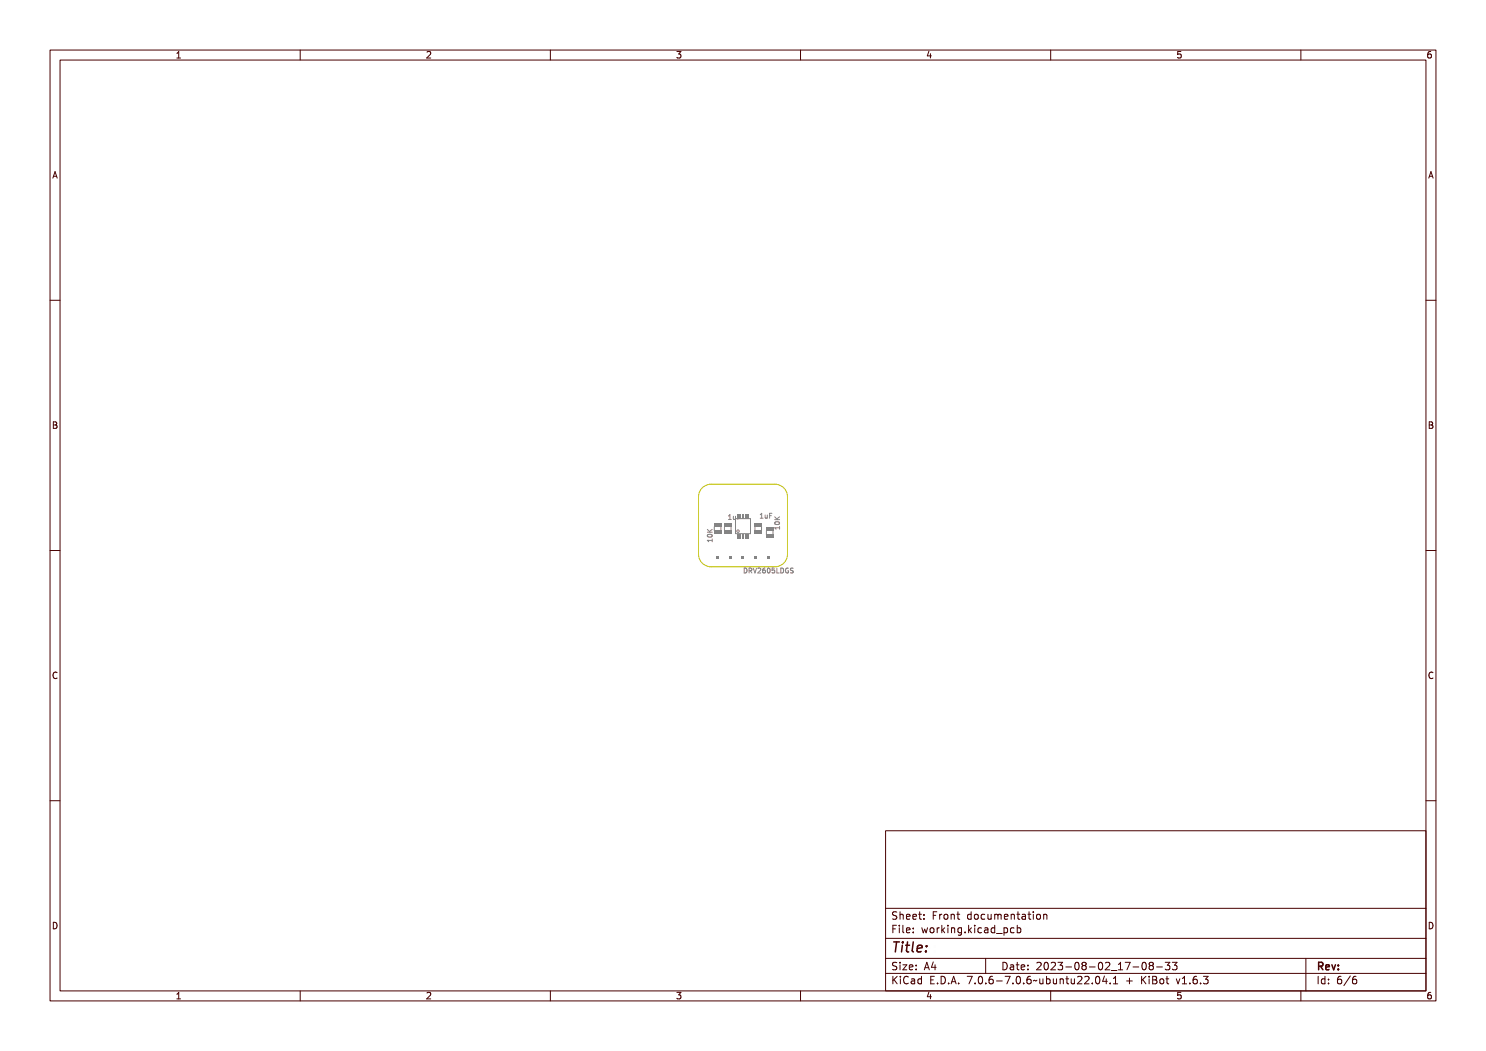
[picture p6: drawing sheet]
<svg xmlns="http://www.w3.org/2000/svg" width="297mm" height="210mm" viewBox="0 0 297 210" stroke-linecap="round" stroke-linejoin="round" font-family="sans-serif">
<g fill="none" stroke="#848484" stroke-width=".2">
<path d="M141.4 107.4h.9l.1-.2v.6l-.1-.2h-.8l.1 .2h-.1zM141.4 105.6l.4 .4 .6-.4v.1l-.5 .3 .5 .1v.2h-1v-.2h.5zM141.5 106.5h.6l.3 .1a.46 .46 0 0 1-.5 .5 .46 .46 0 0 1-.5-.5zM141.5 106.7a.43 .43 0 0 1 .8 .1 .43 .43 0 0 1-.8-.1zM141.6 108.2v.1M142.3 107.7v.6M145.5 102.9h.4v.8l.2 .1h-.5l.2-.1v-.7l-.3 .1zM146.3 103.1h.1v.6l.2 .1 .1-.2v-.5h.1v.7l-.1-.1a.23 .23 0 0 1-.3 .1 .23 .23 0 0 1-.1-.2zM147.1 102.9h.6v.1h-.5v.3h.4v.1h-.4v.4h-.1zM148.6 113.6a.49 .49 0 0 1 .6 .5 .49 .49 0 0 1-.6 .4zM148.7 113.7a.37 .37 0 0 1 .4 .4 .37 .37 0 0 1-.4 .3zM149.4 113.6h.2a.26 .26 0 0 1 .3 .2 .26 .26 0 0 1-.1 .3l.3 .4-.5-.4h-.1v.4h-.1z"/>
<path d="M149.5 113.7h.1a.17 .17 0 0 1 .2 .1 .17 .17 0 0 1-.2 .2h-.1zM150.1 113.6h.1l.2 .8 .3-.8h.1l-.3 .9h-.1zM150.9 113.6a.37 .37 0 0 1 .6 .2 .37 .37 0 0 1-.3 .5l-.1 .1h.4v.1h-.6l.5-.6a.23 .23 0 0 0-.2-.2 .23 .23 0 0 0-.3 .1zM151.8 113.7l.3-.1 .2 .1a.28 .28 0 0 0-.4 0 .28 .28 0 0 0-.1 .3 .32 .32 0 0 1 .5 .1 .32 .32 0 0 1-.2 .5 .32 .32 0 0 1-.4-.3zM151.9 102.7l.3-.1v.9l.2 .1h-.5l.2-.1v-.8l-.2 .1zM152.6 113.7l.1-.1a.46 .46 0 0 1 .4 .5 .46 .46 0 0 1-.4 .4l-.2-.2zM152.7 102.9h.1v.5l.1 .1 .2-.1v-.5h.1v.7l-.1-.1a.23 .23 0 0 1-.3 .1 .23 .23 0 0 1-.1-.3zM152.7 113.7a.39 .39 0 0 1 .3 .4 .39 .39 0 0 1-.3 .3zM153.2 106v.8M153.3 113.6h.5v.1h-.4v.2a.32 .32 0 0 1 .5 .2 .32 .32 0 0 1-.2 .4 .32 .32 0 0 1-.4-.1 .25 .25 0 0 0 .3 0 .25 .25 0 0 0 .1-.3 .25 .25 0 0 0-.4 0zM153.5 102.6h.5v.1h-.4v.3h.4v.1h-.4v.5h-.1zM154.1 113.6h.1v.8h.5v.1h-.6z"/>
<path d="M154.5 106v.8M154.9 113.6a.49 .49 0 0 1 .6 .5 .49 .49 0 0 1-.6 .4zM154.9 105.5h.8l.1-.2v.5l-.1-.2h-.7l.1 .2h-.2zM154.9 103.6l.4 .4 .5-.4v.2l-.4 .3 .4 .1v.1h-.9v-.1h.4zM155 113.7a.37 .37 0 0 1 .3 .4 .37 .37 0 0 1-.3 .3zM155 104.5h.6l.2 .1a.46 .46 0 0 1-.4 .5 .46 .46 0 0 1-.5-.5zM155 104.7a.43 .43 0 0 1 .7 .2 .43 .43 0 0 1-.7-.2zM155.7 113.7l.4-.1 .1 .2a.34 .34 0 0 0-.4 .2 .34 .34 0 0 0 .3 .4l-.1-.4h.3v.5a.47 .47 0 0 1-.7-.2 .47 .47 0 0 1 .1-.6zM156.5 113.6h.5v.1h-.1a.18 .18 0 0 0-.3 .1 .18 .18 0 0 0 .2 .2 .3 .3 0 0 1 .1 .5 .3 .3 0 0 1-.5-.1h.1a.23 .23 0 0 0 .3 0 .23 .23 0 0 0 .1-.3 .23 .23 0 0 0-.3 0l-.2-.3zM157.4 114.1h.2v.3l-.2 .1M157.5 113.5l.1 .1M158.5 113.6h-.5a.41 .41 0 0 0 .5 .5l-.1 .3h-.4"/>
<circle cx="141.9" cy="106.8" r=".09"/>
<circle cx="152" cy="114.2" r=".21"/>
<circle cx="152.8" cy="114.1" r=".09"/>
<circle cx="155.4" cy="104.8" r=".09"/>
</g>
<g fill="#848484">
<path d="M153.1 106.7h1.5v.8h-1.5z" fill-rule="evenodd"/>
<path d="M153.1 105.3h1.5v.7h-1.5z" fill-rule="evenodd"/>
</g>
<g fill="none" stroke="#848484" stroke-width=".2">
<path d="M147 103.6h3v3h-3z"/>
<circle cx="147.5" cy="106.1" r=".25"/>
</g>
<g fill="#848484">
<path d="M147.4 106.7h.2v.9h-.2z" fill-rule="evenodd"/>
<path d="M147.9 102.6h.2v1h-.2z" fill-rule="evenodd"/>
<path d="M147.9 106.7h.2v.9h-.2z" fill-rule="evenodd"/>
<path d="M148.4 102.6h.2v1h-.2z" fill-rule="evenodd"/>
<path d="M148.4 106.7h.2v.9h-.2z" fill-rule="evenodd"/>
<path d="M148.9 102.6h.2v1h-.2z" fill-rule="evenodd"/>
<path d="M148.9 106.7h.2v.9h-.2z" fill-rule="evenodd"/>
<path d="M149.4 102.6h.2v1h-.2z" fill-rule="evenodd"/>
<path d="M149.4 106.7h.2v.9h-.2z" fill-rule="evenodd"/>
</g>
<path d="M150.9 105.3v.7M152.2 105.3v.7" fill="none" stroke="#848484" stroke-width=".2"/>
<g fill="#848484">
<path d="M150.8 106h1.5v.7h-1.5z" fill-rule="evenodd"/>
<path d="M150.8 104.5h1.5v.8h-1.5z" fill-rule="evenodd"/>
<path d="M143.2 111.2h.5v.5h-.5z" fill-rule="evenodd"/>
<path d="M145.7 111.2h.5v.5h-.5z" fill-rule="evenodd"/>
<path d="M148.2 111.2h.6v.5h-.6z" fill-rule="evenodd"/>
<path d="M150.8 111.2h.5v.5h-.5z" fill-rule="evenodd"/>
<path d="M153.3 111.2h.5v.5h-.5z" fill-rule="evenodd"/>
</g>
<path d="M144.1 105.3v.7" fill="none" stroke="#848484" stroke-width=".2"/>
<g fill="#848484">
<path d="M142.7 106h1.4v.7h-1.4z" fill-rule="evenodd"/>
<path d="M142.7 104.5h1.4v.8h-1.4z" fill-rule="evenodd"/>
</g>
<path d="M144.8 105.3v.7M146.1 105.3v.7" fill="none" stroke="#848484" stroke-width=".2"/>
<g fill="#848484">
<path d="M144.7 104.5h1.5v.8h-1.5z" fill-rule="evenodd"/>
<path d="M144.7 106h1.5v.7h-1.5z" fill-rule="evenodd"/>
</g>
<path d="M140.6 97.3l1-.5 .6-.1h12.7a2.54 2.54 0 0 1 2.5 2.6v11.4a2.54 2.54 0 0 1-2.5 2.6h-12.7a2.54 2.54 0 0 1-2.6-2.6v-11.4a2.54 2.54 0 0 1 1-2z" fill="none" stroke="#c2c200" stroke-width=".2"/>
<g fill="none" stroke="#480000" stroke-width=".2">
<path d="M10 10h277v190h-277zM12 12h273v186h-273zM60 10v2M110 10v2M160 10v2M210 10v2M260 10v2M10 60h2M285 60h2M10 110h2M285 110h2M10 160h2"/>
<path d="M285 160h2M177 166h108v32h-108zM60 198v2M110 198v2M160 198v2M177 181.5h108M177 187.5h108M177 191.5h108M177 194.5h108M178.1 195.2h.2v.6l.6-.6h.3l-.6 .6 .6 .8h-.2l-.5-.7-.2 .2v.5h-.2zM178.2 185h.9v.2h-.7v.4h.6v.2h-.6v.7h-.2zM178.3 182.4l.5-.1h.2v.2a.31 .31 0 0 0-.5-.1 .31 .31 0 0 0 0 .5 .5 .5 0 0 1 .6 .6 .5 .5 0 0 1-.8 .2l-.1-.2a.34 .34 0 0 0 .4 .1 .34 .34 0 0 0 .1-.5 .47 .47 0 0 1-.5-.2 .47 .47 0 0 1 .1-.5z"/>
<path d="M178.3 192.5l.5-.1h.2v.2a.31 .31 0 0 0-.5-.1 .31 .31 0 0 0 0 .5 .5 .5 0 0 1 .6 .6 .5 .5 0 0 1-.8 .2l-.1-.2a.34 .34 0 0 0 .4 .1 .34 .34 0 0 0 .1-.5 .47 .47 0 0 1-.5-.2 .47 .47 0 0 1 .1-.5zM179.4 182.2h.2v.6a.35 .35 0 0 1 .4-.1 .35 .35 0 0 1 .2 .4v.6h-.2v-.8h-.4v.8h-.2zM179.5 185.4h.4v.9h.4v.2h-.9v-.2h.3v-.8h-.2zM179.5 192.8h.4v.9h.4v.1h-.9v-.1h.3v-.8h-.2zM179.5 195.6h.4v.9h.4v.1h-.9v-.1h.3v-.8h-.2zM179.7 184.9h.2v.3h-.2zM179.7 192.3h.2v.3h-.2zM179.7 195.1h.2v.3h-.2zM180.6 184.9h.4v1.3l.4 .1v.2l-.5-.2v-1.2h-.3zM180.6 192.8h.8l-.6 .9h.6v.1h-.8l.6-.9h-.6zM180.7 182.8l.1-.1a.49 .49 0 0 1 .5 0 .49 .49 0 0 1 .2 .5h-.8a.42 .42 0 0 0 .3 .4 .42 .42 0 0 0 .4-.1 .47 .47 0 0 1-.4 .3 .47 .47 0 0 1-.4-.3zM180.7 195.4a.4 .4 0 0 1 .4-.3 .4 .4 0 0 1 .4 .3 .56 .56 0 0 0-.8 .4 .56 .56 0 0 0 .5 .7l.3-.1a.43 .43 0 0 1-.5 .3 .43 .43 0 0 1-.4-.4v-.6z"/>
<path d="M180.8 182.9l.4-.1 .1 .3h-.6zM181.8 195.6l.3-.1a.43 .43 0 0 1 .5 .5v.6h-.1v-.1a.38 .38 0 0 1-.5 .2 .38 .38 0 0 1-.2-.5 .38 .38 0 0 1 .4-.2h.3a.35 .35 0 0 0-.3-.4 .35 .35 0 0 0-.4 .2zM181.9 182.8l.1-.1a.49 .49 0 0 1 .5 0 .49 .49 0 0 1 .2 .5h-.8a.42 .42 0 0 0 .3 .4 .42 .42 0 0 0 .5-.1 .47 .47 0 0 1-.5 .3 .47 .47 0 0 1-.4-.3zM181.9 185.5l.1-.1a.49 .49 0 0 1 .5 0 .49 .49 0 0 1 .2 .5h-.8a.42 .42 0 0 0 .3 .4 .42 .42 0 0 0 .5-.1 .47 .47 0 0 1-.5 .3 .47 .47 0 0 1-.4-.3zM181.9 192.9l.1-.1a.49 .49 0 0 1 .5 0 .49 .49 0 0 1 .2 .5h-.8a.42 .42 0 0 0 .3 .4 .42 .42 0 0 0 .5-.1 .47 .47 0 0 1-.5 .3 .47 .47 0 0 1-.4-.3zM182 196.2l.5-.1a.31 .31 0 0 1-.2 .4 .31 .31 0 0 1-.4-.1zM182 182.9l.4-.1 .1 .3h-.6zM182 185.6l.4-.1 .1 .3h-.6zM182 193l.4-.1 .1 .3h-.6zM183 195.7l.4-.2 .2 .2v-.6h.2v1.5h-.2v-.1a.42 .42 0 0 1-.5 .1 .42 .42 0 0 1-.2-.5zM183.2 195.8l.1-.1a.4 .4 0 0 1 .3 .4 .4 .4 0 0 1-.3 .4l-.2-.2zM183.2 182.3h.2v.4h.4v.1h-.4v.7l.4 .1v.1h-.4l-.1-.1-.1-.8h-.3v-.1h.3z"/>
<path d="M183.3 185.4h.2v.3h-.2zM183.3 186.2h.2v.3h-.2zM183.3 192.8h.2v.3h-.2zM183.3 193.6h.2v.2h-.2zM184.5 182.7h.2v.3h-.2zM184.5 183.5h.2v.2h-.2zM185.2 185.4h.2l.2 .8 .1-.5h.2l.2 .5 .1-.8h.2l-.2 1.1h-.2l-.2-.7-.2 .7h-.1zM185.4 195.2h.9v.2h-.7v.4h.6v.2h-.6v.5h.7v.1h-.9zM185.7 192.4h.2l.5 1.4h-.2l-.1-.3h-.5l-.1 .3h-.2zM185.8 192.6l.2 .7h-.4zM186.6 182.3h.9v.2h-.7v.4h.6v.2h-.6v.6h-.2zM186.8 185.6l.1-.1a.39 .39 0 0 1 .4 .4 .39 .39 0 0 1-.4 .4l-.1-.2z"/>
<path d="M186.9 196.4h.2v.2h-.2zM187.1 192.4h.2v.9h.2v.2h-.2v.3h-.2v-.3h-.6zM187.1 192.6v.7h-.4zM187.8 195.2a.76 .76 0 0 1 .9 .7 .76 .76 0 0 1-.9 .7zM188 195.4a.57 .57 0 0 1 .5 .5 .57 .57 0 0 1-.5 .6zM188 182.7h.2v.2v-.1a.29 .29 0 0 1 .3-.2 .29 .29 0 0 1 .3 .3 .37 .37 0 0 0-.5-.1 .37 .37 0 0 0-.1 .4v.5h-.2zM188 185.4h.2v.2v-.1a.29 .29 0 0 1 .3-.2 .29 .29 0 0 1 .3 .3 .37 .37 0 0 0-.5-.1 .37 .37 0 0 0-.1 .4v.6h-.2zM189.1 184.9h.1v.9l.5-.4h.2l-.4 .4 .5 .7h-.2l-.4-.6-.2 .1v.5h-.1zM189.2 182.9l.1-.1a.39 .39 0 0 1 .4 .4 .39 .39 0 0 1-.4 .4l-.1-.2zM189.3 196.4h.3v.2h-.3zM190.2 182.7h.2v.1a.35 .35 0 0 1 .4-.1 .35 .35 0 0 1 .3 .4v.6h-.2l-.1-.8h-.3l-.1 .8h-.2zM190.3 185.4h.4v.9h.4v.2h-.9v-.2h.4v-.8h-.3z"/>
<path d="M190.5 195.2h.3l.4 1.4h-.2l-.1-.3h-.5l-.1 .3h-.2zM190.6 184.9h.1v.3h-.1zM190.6 195.4l.2 .7h-.4zM191.4 185.4h.2v.1a.35 .35 0 0 1 .4-.1 .35 .35 0 0 1 .3 .4v.7h-.2l-.1-.9h-.3l-.1 .9h-.2zM191.7 182.3h.1v.4h.4v.1h-.4v.7l.4 .1v.1h-.4l-.1-.1v-.8h-.3v-.1h.3zM191.7 196.4h.3v.2h-.3zM192.7 185.5l.3-.2 .3 .2v-.1h.2v1a.53 .53 0 0 1-.8 .4v-.2a.36 .36 0 0 0 .4 .1 .36 .36 0 0 0 .2-.4l-.1 .1a.53 .53 0 0 1-.7-.3 .53 .53 0 0 1 .2-.6zM192.8 185.6l.1-.1a.39 .39 0 0 1 .4 .4 .39 .39 0 0 1-.4 .4l-.1-.2zM193.8 195.2h.9l-.5 1.4h-.2l.5-1.2h-.7zM193.9 182.8l.3-.2 .3 .2v-.6h.2v1.5h-.2v-.1a.42 .42 0 0 1-.6 .1 .42 .42 0 0 1-.1-.5zM194.1 182.8a.4 .4 0 0 1 .4 .4 .4 .4 0 0 1-.4 .4l-.2-.4zM194.1 186.2h.3v.3h-.3z"/>
<path d="M195.1 184.9h.2v.9l.4-.4h.3l-.5 .4 .5 .7h-.2l-.4-.6-.1 .1v.5h-.2zM195.2 182.9l.1-.1a.39 .39 0 0 1 .4 .4 .39 .39 0 0 1-.4 .4l-.1-.2zM195.3 196.4h.3v.2h-.3zM196.3 185.4h.5v.9h.3v.2h-.9v-.2h.4v-.8h-.3zM196.3 195.4a.57 .57 0 0 1 .7 0 .57 .57 0 0 1 .1 .8 .5 .5 0 0 1-.6 .5 .5 .5 0 0 1-.3-.8zM196.4 182.8a.39 .39 0 0 1 .4-.2 .39 .39 0 0 1 .3 .3 .4 .4 0 0 0-.6 0 .4 .4 0 0 0 0 .6 .4 .4 0 0 0 .6 0 .45 .45 0 0 1-.6 .3 .45 .45 0 0 1-.3-.6zM196.5 195.4a.61 .61 0 0 1 .4 1l-.1 .1a.61 .61 0 0 1-.4-1zM196.6 184.9h.2v.3h-.2zM197 191.5v3M197.4 182.7h.2v.8l.2 .1 .3-.2v-.7h.2v1h-.2v-.1a.35 .35 0 0 1-.4 .2 .35 .35 0 0 1-.3-.5zM197.6 185.5a.39 .39 0 0 1 .4-.2 .39 .39 0 0 1 .3 .3 .4 .4 0 0 0-.6 0 .4 .4 0 0 0 0 .6 .4 .4 0 0 0 .6 0 .45 .45 0 0 1-.6 .3 .45 .45 0 0 1-.3-.6zM197.7 196.4h.3v.2h-.3z"/>
<path d="M198.6 182.7l.5 .1 .3-.1 .2 1h-.2l-.1-.9-.2 .1v.8h-.1l-.2-.9-.1 .9h-.1zM198.7 185.4l.2-.1a.43 .43 0 0 1 .6 .5v.7h-.2v-.2a.38 .38 0 0 1-.5 .2 .38 .38 0 0 1-.2-.5 .38 .38 0 0 1 .5-.2h.2a.35 .35 0 0 0-.3-.4 .35 .35 0 0 0-.3 .2zM198.7 195.4a.38 .38 0 0 1 .4-.3 .38 .38 0 0 1 .3 .3 .43 .43 0 0 0-.5 0 .43 .43 0 0 0-.1 .5 .46 .46 0 0 1 .7 .1 .46 .46 0 0 1-.2 .6 .46 .46 0 0 1-.7-.2zM198.8 186l.5-.1a.31 .31 0 0 1-.1 .4 .31 .31 0 0 1-.4-.1zM199.9 185.5l.3-.2 .3 .2v-.6h.2v1.6h-.2v-.2a.42 .42 0 0 1-.5 .1 .42 .42 0 0 1-.2-.5zM199.9 182.8l.2-.1a.49 .49 0 0 1 .5 0 .49 .49 0 0 1 .1 .5h-.7a.42 .42 0 0 0 .2 .4 .42 .42 0 0 0 .5-.1 .47 .47 0 0 1-.4 .3 .47 .47 0 0 1-.5-.3zM200 196h.5v.2h-.5zM200 185.6l.1-.1a.39 .39 0 0 1 .4 .4 .39 .39 0 0 1-.4 .4l-.1-.2zM200.1 182.9l.3-.1 .2 .3h-.6zM200.1 192.4a.76 .76 0 0 1 1 .7 .76 .76 0 0 1-1 .7zM200.3 192.6a.57 .57 0 0 1 .6 .5 .57 .57 0 0 1-.6 .6zM200.9 186.8l1.2 .1z"/>
<path d="M201 195.2h.9l-.5 1.4h-.2l.5-1.2h-.7zM201.1 182.7h.1v.1a.35 .35 0 0 1 .5-.1 .35 .35 0 0 1 .2 .4v.6h-.2v-.8h-.4l-.1 .8h-.1zM201.4 192.8l.3-.1a.43 .43 0 0 1 .5 .5v.6h-.1v-.1a.38 .38 0 0 1-.5 .2 .38 .38 0 0 1-.2-.5 .38 .38 0 0 1 .4-.2h.3a.35 .35 0 0 0-.3-.4 .35 .35 0 0 0-.4 .2zM201.6 193.4l.5-.1a.31 .31 0 0 1-.2 .4 .31 .31 0 0 1-.4-.1zM202.2 185.4h.2v.1a.53 .53 0 0 1 .8 .3 .53 .53 0 0 1-.6 .7l-.2-.2v.6h-.2zM202.5 182.3h.2v.4h.4v.1h-.4v.7l.4 .1v.1h-.4l-.2-.1v-.8h-.3v-.1h.3zM202.5 185.6l.1-.1a.4 .4 0 0 1 .4 .4 .4 .4 0 0 1-.4 .4l-.2-.2zM202.5 196.4h.3v.2h-.3zM202.8 192.4h.2v.4h.4v.1h-.4v.7l.4 .1v.1h-.4l-.2-.1v-.8h-.3v-.1h.3zM203.5 182.7l.3-.1a.43 .43 0 0 1 .5 .5v.6h-.2v-.1a.38 .38 0 0 1-.5 .2 .38 .38 0 0 1-.2-.5 .38 .38 0 0 1 .5-.2h.2a.35 .35 0 0 0-.2-.4 .35 .35 0 0 0-.4 .2zM203.5 195.4a.57 .57 0 0 1 .8 0 .57 .57 0 0 1 0 .8 .5 .5 0 0 1-.6 .5 .5 .5 0 0 1-.3-.8zM203.6 185.5a.39 .39 0 0 1 .4-.2 .39 .39 0 0 1 .3 .3 .4 .4 0 0 0-.5 0 .4 .4 0 0 0 0 .6 .4 .4 0 0 0 .5 0 .45 .45 0 0 1-.6 .3 .45 .45 0 0 1-.2-.6z"/>
<path d="M203.7 183.3l.4-.1a.31 .31 0 0 1-.1 .4 .31 .31 0 0 1-.4-.1zM203.7 195.4a.61 .61 0 0 1 .4 1l-.1 .1a.61 .61 0 0 1-.3-1zM203.9 192.9l.1-.1a.49 .49 0 0 1 .5 0 .49 .49 0 0 1 .2 .5h-.8a.42 .42 0 0 0 .3 .4 .42 .42 0 0 0 .5-.1 .47 .47 0 0 1-.5 .3 .47 .47 0 0 1-.4-.3zM204 193l.4-.1 .1 .3h-.6zM204.7 184.9h.1v.6a.53 .53 0 0 1 .8 .3 .53 .53 0 0 1-.6 .7l-.2-.2v.2h-.1zM204.9 182.3h.2v.4h.4v.1h-.4v.7l.4 .1v.1h-.4l-.2-.1v-.8h-.3v-.1h.3zM204.9 185.6l.1-.1a.39 .39 0 0 1 .4 .4 .39 .39 0 0 1-.4 .4l-.1-.2zM204.9 196.4h.3v.2h-.3zM205.3 192.8h.2v.3h-.2zM205.3 193.6h.2v.2h-.2zM205.9 182.7h.5v.9h.3v.1h-.9v-.1h.4v-.8h-.3zM205.9 195.4a.38 .38 0 0 1 .4-.3 .38 .38 0 0 1 .3 .3 .43 .43 0 0 0-.5 0 .43 .43 0 0 0-.1 .5 .46 .46 0 0 1 .7 .1 .46 .46 0 0 1-.2 .6 .46 .46 0 0 1-.6-.2z"/>
<path d="M206.2 182.2h.2v.3h-.2zM207 196l1-.1a.49 .49 0 0 1-.8 .1l-.2 .2zM207.3 182.9l.1-.1a.39 .39 0 0 1 .4 .4 .39 .39 0 0 1-.4 .4l-.2-.2zM207.4 192.5a.53 .53 0 0 1 .8 .1 .53 .53 0 0 1-.3 .7l-.3 .4h.7v.1h-.9l.3-.5a.4 .4 0 0 0 .3-.4 .4 .4 0 0 0-.3-.4l-.3 .2zM208.3 182.7h.1v.1a.35 .35 0 0 1 .5-.1 .35 .35 0 0 1 .2 .4v.6h-.2v-.8h-.4l-.1 .8h-.1zM208.3 195.6h.1l.1 .8 .2 .1 .2-.2v-.7h.2v1h-.2v-.1a.35 .35 0 0 1-.4 .2 .35 .35 0 0 1-.2-.5zM208.7 192.6a.57 .57 0 0 1 .7 0 .57 .57 0 0 1 .1 .8 .5 .5 0 0 1-.6 .5 .5 .5 0 0 1-.3-.8zM208.9 192.6a.61 .61 0 0 1 .3 1l-.1 .1a.61 .61 0 0 1-.3-1zM209.5 195.1h.2v.6a.53 .53 0 0 1 .7 .3 .53 .53 0 0 1-.6 .7l-.1-.2v.1h-.2zM209.7 195.8l.1-.1a.4 .4 0 0 1 .4 .4 .4 .4 0 0 1-.4 .4l-.1-.2zM209.8 192.5a.53 .53 0 0 1 .8 .1 .53 .53 0 0 1-.3 .7l-.3 .4h.7v.1h-.9l.3-.5a.4 .4 0 0 0 .3-.4 .4 .4 0 0 0-.3-.4l-.3 .2zM210 198v2"/>
<path d="M210.7 195.6h.2v.8l.2 .1 .2-.2v-.7h.2v1h-.2v-.1a.35 .35 0 0 1-.4 .2 .35 .35 0 0 1-.2-.5zM211 192.4a.46 .46 0 0 1 .6 0 .46 .46 0 0 1 .1 .6l-.1 .1a.47 .47 0 0 1 .2 .7 .47 .47 0 0 1-.7 0l-.1-.2a.35 .35 0 0 0 .5 .1 .35 .35 0 0 0 0-.5h-.3v-.2a.29 .29 0 0 0 .4-.1 .29 .29 0 0 0-.1-.4 .29 .29 0 0 0-.4 .1h-.1zM211.9 195.6h.2v.1a.35 .35 0 0 1 .4-.1 .35 .35 0 0 1 .2 .4v.6h-.2v-.8h-.4v.8h-.2zM212.4 193.2h.5v.2h-.5zM213.3 195.2h.2v.4h.4v.1h-.4v.7l.4 .1v.1h-.4l-.2-.1v-.8h-.3v-.1h.3zM213.5 192.6a.57 .57 0 0 1 .7 0 .57 .57 0 0 1 .1 .8 .5 .5 0 0 1-.6 .5 .5 .5 0 0 1-.3-.8zM213.7 192.6a.61 .61 0 0 1 .3 1v.1a.61 .61 0 0 1-.4-1zM214.3 195.6h.2v.8l.2 .1 .2-.2v-.7h.2v1h-.2v-.1a.35 .35 0 0 1-.4 .2 .35 .35 0 0 1-.2-.5zM214.7 192.5a.41 .41 0 0 1 .7-.1 .41 .41 0 0 1-.2 .7 .42 .42 0 0 1 .2 .6 .42 .42 0 0 1-.7 0 .42 .42 0 0 1 .2-.6l-.3-.2zM215.5 195.3a.53 .53 0 0 1 .8 .1 .53 .53 0 0 1-.3 .7l-.3 .4h.6v.1h-.9l.4-.5a.4 .4 0 0 0 .3-.4 .4 .4 0 0 0-.3-.4l-.3 .2zM216 193.2h.5v.2h-.5zM216.7 195.3a.53 .53 0 0 1 .8 .1 .53 .53 0 0 1-.3 .7l-.3 .4h.6v.1h-.9l.4-.5a.4 .4 0 0 0 .3-.4 .4 .4 0 0 0-.3-.4l-.3 .2z"/>
<path d="M217.1 192.6a.57 .57 0 0 1 .7 0 .57 .57 0 0 1 .1 .8 .5 .5 0 0 1-.6 .5 .5 .5 0 0 1-.3-.8zM217.3 192.6a.61 .61 0 0 1 .3 1v.1a.61 .61 0 0 1-.4-1zM218.2 196.4h.2v.2h-.2zM218.2 192.5a.53 .53 0 0 1 .8 .1 .53 .53 0 0 1-.3 .7l-.3 .4h.7v.1h-.9l.3-.5a.4 .4 0 0 0 .4-.4 .4 .4 0 0 0-.4-.4l-.3 .2zM219.2 195.4a.57 .57 0 0 1 .7 0 .57 .57 0 0 1 .1 .8 .5 .5 0 0 1-.7 .5 .5 .5 0 0 1-.3-.8zM219.2 194.2l1.3 .1zM219.4 195.4a.61 .61 0 0 1 .3 1l-.1 .1a.61 .61 0 0 1-.3-1zM220.7 192.5l.5-.1v1.3h.3v.1h-.8v-.1h.3v-1.1h-.3zM220.8 195.2h.2v.9h.2v.2h-.2v.3h-.2v-.3h-.6zM220.8 195.4v.7h-.4zM221.8 196.4h.2v.2h-.2zM221.8 192.4h.9l-.5 1.4h-.2l.5-1.2h-.7z"/>
<path d="M222.8 195.3l.5-.1v1.3h.3v.1h-.8v-.1h.3v-1.1h-.3zM223.2 193.2h.5v.2h-.5zM224.3 192.6a.57 .57 0 0 1 .8 0 .57 .57 0 0 1 0 .8 .5 .5 0 0 1-.6 .5 .5 .5 0 0 1-.3-.8zM224.5 192.6a.61 .61 0 0 1 .4 1l-.1 .1a.61 .61 0 0 1-.3-1zM225.4 195.5h.2v.4h.4v.2h-.4v.4h-.2v-.4h-.4v-.2h.4zM225.5 192.5a.41 .41 0 0 1 .7-.1 .41 .41 0 0 1-.2 .7 .42 .42 0 0 1 .2 .6 .42 .42 0 0 1-.7 0 .42 .42 0 0 1 .2-.6l-.3-.2zM226.8 193.2h.5v.2h-.5zM227.5 195.2h.2v.6l.6-.6h.2l-.6 .6 .6 .8h-.2l-.5-.7-.1 .2v.5h-.2zM227.8 192.4a.46 .46 0 0 1 .7 0 .46 .46 0 0 1 0 .6l-.1 .1a.47 .47 0 0 1 .2 .7 .47 .47 0 0 1-.7 0l-.1-.2a.35 .35 0 0 0 .5 .1 .35 .35 0 0 0 0-.5h-.2v-.2a.29 .29 0 0 0 .4-.1 .29 .29 0 0 0-.2-.4 .29 .29 0 0 0-.4 .1h-.1zM228.8 195.6h.4v.9h.4v.1h-.9v-.1h.4v-.8h-.3zM229.1 192.4a.46 .46 0 0 1 .6 0 .46 .46 0 0 1 0 .6l-.1 .1a.47 .47 0 0 1 .2 .7 .47 .47 0 0 1-.7 0l-.1-.2a.35 .35 0 0 0 .5 .1 .35 .35 0 0 0 0-.5h-.2v-.2a.29 .29 0 0 0 .4-.1 .29 .29 0 0 0-.2-.4 .29 .29 0 0 0-.3 .1h-.1zM229.1 195.1h.1v.3h-.1z"/>
<path d="M229.9 195.2h.4a.35 .35 0 0 1 .5 .2 .35 .35 0 0 1-.3 .5 .41 .41 0 0 1 .3 .5 .41 .41 0 0 1-.5 .2h-.4zM230.1 196h.2a.27 .27 0 0 1 .3 .2 .27 .27 0 0 1-.3 .3h-.2zM230.1 195.4h.2a.23 .23 0 0 1 .3 .2 .23 .23 0 0 1-.3 .2h-.2zM231.2 193.2h1.1M231.3 195.8l.1-.1a.39 .39 0 0 1 .4 .4 .39 .39 0 0 1-.4 .4l-.1-.2zM232.6 195.2h.1v.4h.4v.1h-.4l.1 .7 .3 .1v.1h-.3l-.2-.1v-.8h-.3v-.1h.3zM232.9 192.3h.9l-.5 .6 .4 .1v.6l-.2 .2-.6-.2M234.3 192.3h.9l-.5 .6 .5 .1v.6l-.2 .2-.7-.2M234.6 195.6h.2l.3 .9 .4-.9h.2l-.4 1h-.3zM236 195.3l.5-.1v1.3h.3v.1h-.8v-.1h.3v-1.1h-.3zM237.4 196.4h.3v.2h-.3zM238.4 195.4a.38 .38 0 0 1 .4-.3 .38 .38 0 0 1 .3 .3 .43 .43 0 0 0-.5 0 .43 .43 0 0 0-.1 .5 .46 .46 0 0 1 .7 .1 .46 .46 0 0 1-.2 .6 .46 .46 0 0 1-.7-.2z"/>
<path d="M239.8 196.4h.3v.2h-.3zM240.7 195.2a.46 .46 0 0 1 .6 0 .46 .46 0 0 1 .1 .6l-.1 .1a.47 .47 0 0 1 .2 .7 .47 .47 0 0 1-.7 0l-.1-.2a.35 .35 0 0 0 .5 .1 .35 .35 0 0 0 0-.5l-.3-.1v-.1a.29 .29 0 0 0 .4-.1 .29 .29 0 0 0-.1-.4 .29 .29 0 0 0-.4 .1h-.1zM260 198v2M261 191.5v6.5M263.2 195.2h.8v.2h-.3v1.1h.3v.1h-.8v-.1h.3v-1.1h-.3zM264.4 195.7l.3-.2 .3 .2v-.6h.2v1.5h-.2v-.1a.42 .42 0 0 1-.5 .1 .42 .42 0 0 1-.2-.5zM264.6 195.8l.1-.1a.4 .4 0 0 1 .3 .4 .4 .4 0 0 1-.3 .4l-.2-.2zM265.9 195.6h.2v.3h-.2zM265.9 196.4h.2v.2h-.2zM268.1 195.4a.38 .38 0 0 1 .3-.3 .38 .38 0 0 1 .4 .3 .43 .43 0 0 0-.5 0 .43 .43 0 0 0-.2 .5 .46 .46 0 0 1 .7 .1 .46 .46 0 0 1-.2 .6 .46 .46 0 0 1-.6-.2zM269.9 195.2h.2l-.8 1.6h-.2zM270.5 195.4a.38 .38 0 0 1 .4-.3 .38 .38 0 0 1 .3 .3 .43 .43 0 0 0-.5 0 .43 .43 0 0 0-.2 .5 .46 .46 0 0 1 .7 .1 .46 .46 0 0 1-.2 .6 .46 .46 0 0 1-.6-.2z"/>
<circle cx="187" cy="185.9" r=".53"/>
<circle cx="189.4" cy="183.2" r=".53"/>
<circle cx="195.4" cy="183.2" r=".53"/>
<circle cx="196.7" cy="195.9" r=".13"/>
<circle cx="199.1" cy="196.2" r=".32"/>
<circle cx="203.9" cy="195.9" r=".13"/>
<circle cx="206.3" cy="196.2" r=".32"/>
<circle cx="207.4" cy="183.2" r=".53"/>
<circle cx="209" cy="193.1" r=".13"/>
<circle cx="213.8" cy="193.1" r=".13"/>
<circle cx="215" cy="193.4" r=".29"/>
<circle cx="215" cy="192.8" r=".25"/>
<circle cx="217.4" cy="193.1" r=".13"/>
<circle cx="219.5" cy="195.9" r=".13"/>
<circle cx="224.7" cy="193.1" r=".13"/>
<circle cx="225.9" cy="193.4" r=".29"/>
<circle cx="225.9" cy="192.8" r=".25"/>
<circle cx="231.5" cy="196.1" r=".53"/>
<circle cx="238.8" cy="196.2" r=".32"/>
<circle cx="268.5" cy="196.2" r=".32"/>
<circle cx="270.9" cy="196.2" r=".32"/>
</g>
<g fill="none" stroke="#480000" stroke-width=".3">
<path d="M178.1 188.4h1.4v.2h-.6v1.7h-.2v-1.7h-.6zM179.9 188.8h.7v1.3h.4v.2h-1.2v-.2h.5v-1.1h-.4zM180.3 188.3h.3v.3h-.3zM181.8 188.4h.2v.4h.6v.2h-.6v1l.6 .1v.2a.55 .55 0 0 1-.8-.5v-.8h-.4v-.2h.4zM183 188.3h.6l.1 1.6 .1 .2h.4v.2a.54 .54 0 0 1-.8-.5v-1.4h-.4zM184.8 189a.65 .65 0 0 1 .8-.1 .65 .65 0 0 1 .3 .7h-1.1a.56 .56 0 0 0 .4 .5 .56 .56 0 0 0 .6-.1v.2a.81 .81 0 0 1-1.1-.1 .81 .81 0 0 1 .1-1.1zM185 189.1l.4-.1 .2 .4h-.8zM186.7 188.9h.3v.4h-.3zM186.7 189.9h.3v.4h-.3zM263.1 192.4a.73 .73 0 0 1 .9 .2v.3l-.3 .3 .5 .6h-.2l-.3-.4-.2-.2h-.2v.6h-.2zM263.3 192.6h.2a.26 .26 0 0 1 .3 .2 .26 .26 0 0 1-.2 .3h-.3zM264.5 192.9l.1-.1a.49 .49 0 0 1 .5 0 .49 .49 0 0 1 .2 .5h-.8a.42 .42 0 0 0 .3 .4 .42 .42 0 0 0 .4-.1 .47 .47 0 0 1-.4 .3 .47 .47 0 0 1-.4-.3z"/>
<path d="M264.6 193l.3-.1 .2 .3h-.6zM265.5 192.8h.2l.3 .9 .3-.9h.2l-.4 1h-.2zM267.1 192.8h.2v.3h-.2zM267.1 193.6h.2v.2h-.2z"/>
</g>
<text font-size="2.7" fill="#480000" x="178" y="190.3">Title:</text>
<g font-size="2" fill="#480000">
<text x="178" y="183.7">Sheet: Front documentation</text>
<text x="178" y="186.5">File: working.kicad_pcb</text>
<text x="178" y="193.9">Size: A4</text>
<text x="178" y="196.6">KiCad E.D.A. 7.0.6-7.0.6~ubuntu22.04.1 + KiBot v1.6.3</text>
<text x="200" y="193.9">Date: 2023-08-02_17-08-33</text>
<text x="263" y="196.6">Id: 6/6</text>
<text x="263" y="193.9">Rev:</text>
</g>
<g font-size="1.7" fill="#480000">
<text x="35" y="11.7">1</text>
<text x="85" y="11.7">2</text>
<text x="135" y="11.7">3</text>
<text x="185" y="11.7">4</text>
<text x="235" y="11.7">5</text>
<text x="285" y="11.7">6</text>
<text x="10.5" y="35.7">A</text>
<text x="285.5" y="35.7">A</text>
<text x="10.5" y="85.6">B</text>
<text x="285.5" y="85.6">B</text>
<text x="10.5" y="135.7">C</text>
<text x="285.5" y="135.7">C</text>
<text x="10.5" y="185.6">D</text>
<text x="285.5" y="185.6">D</text>
<text x="35" y="199.7">1</text>
<text x="85" y="199.7">2</text>
<text x="135" y="199.7">3</text>
<text x="185" y="199.7">4</text>
<text x="235" y="199.7">5</text>
<text x="285" y="199.7">6</text>
</g>
<g font-size="1.3" fill="#848484">
<text x="142.4" y="107.9" transform="rotate(-90 142.4 107.9)">10K</text>
<text x="145.4" y="103.8">1uF</text>
<text x="151.7" y="103.6">1uF</text>
<text x="155.8" y="106" transform="rotate(-90 155.8 106)">10K</text>
<text x="148.5" y="114.5">DRV2605LDGS</text>
</g>
</svg>
